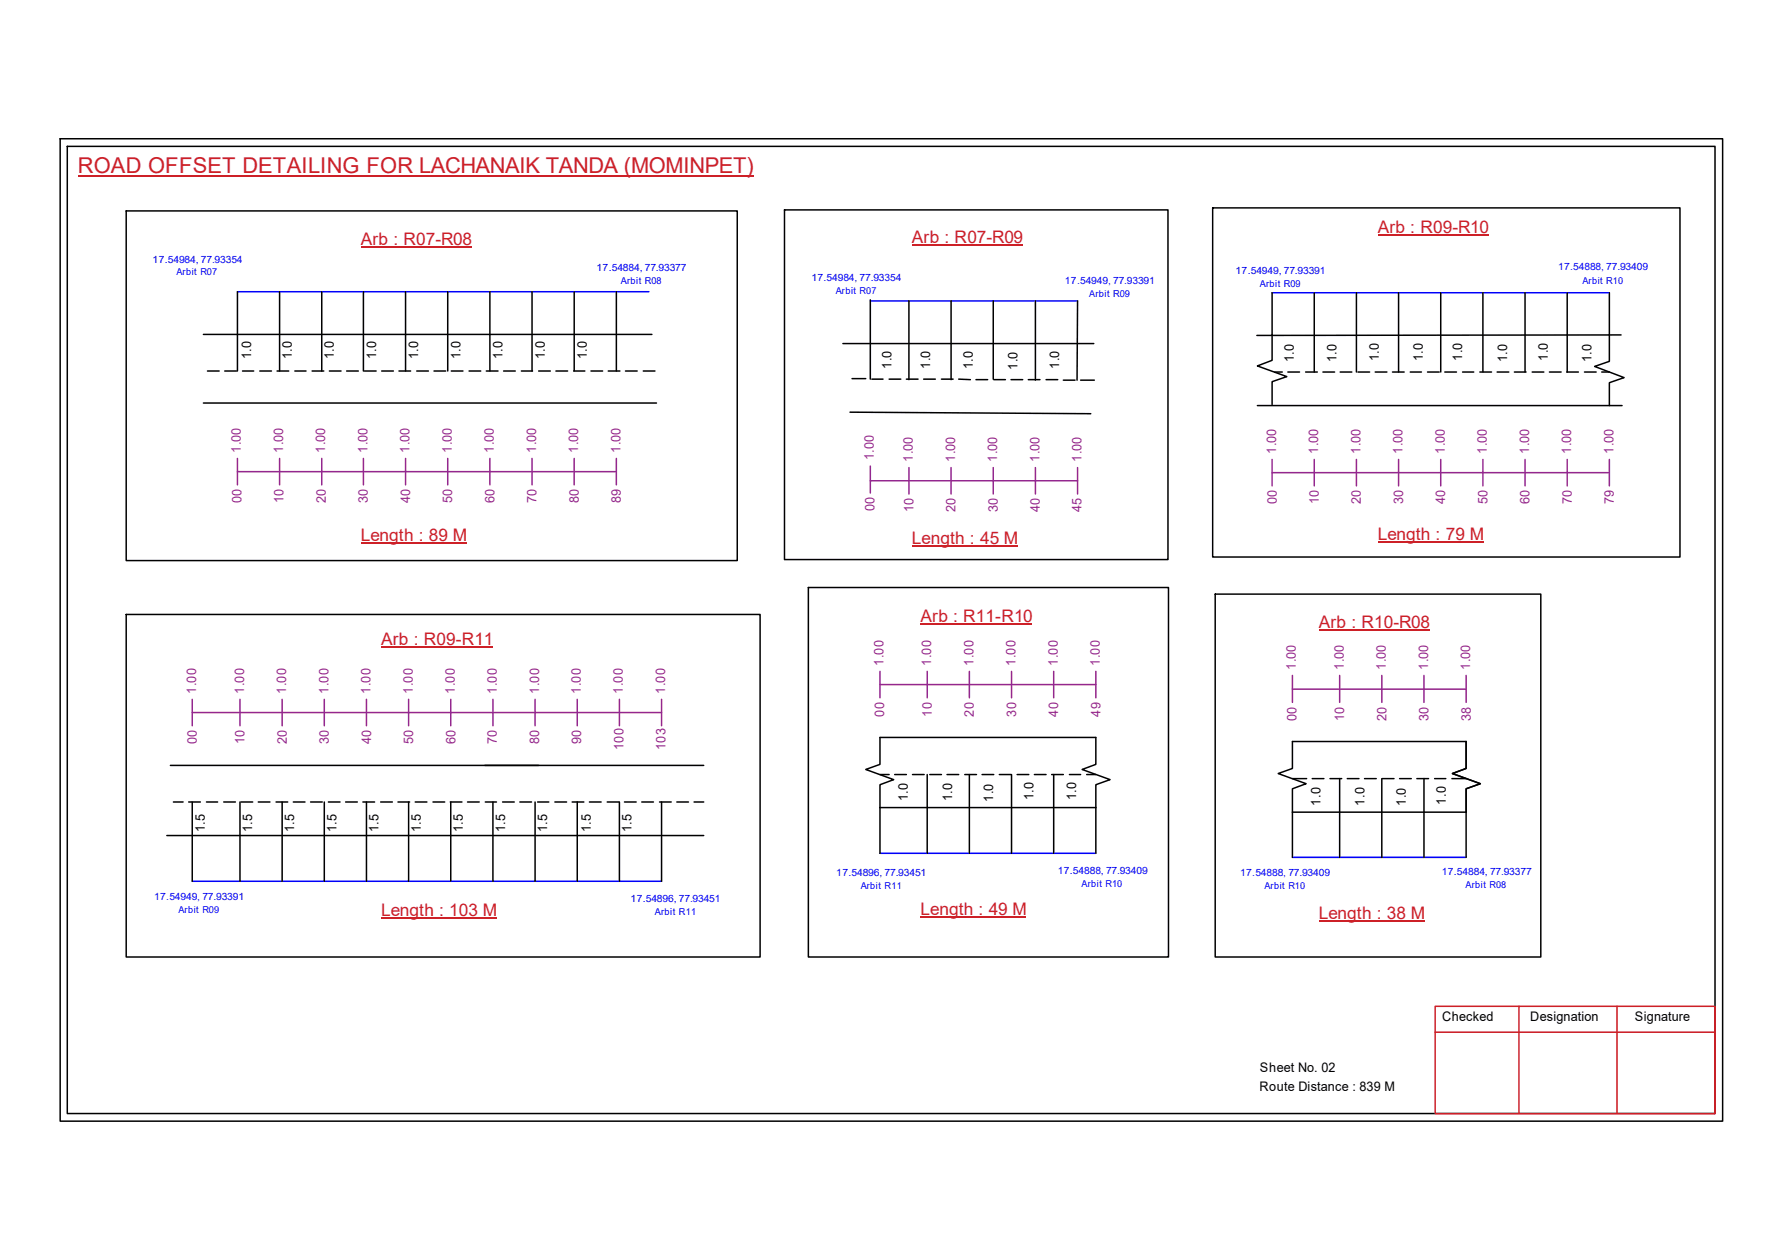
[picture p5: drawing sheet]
<svg xmlns="http://www.w3.org/2000/svg" width="297mm" height="210mm" viewBox="0 0 297 210" stroke-linecap="round" stroke-linejoin="round" font-family="sans-serif">
<g fill="none" stroke="#000" stroke-width=".25">
<path d="M10 23.1h277.1v163.7h-277.1zM11.2 24.4h274.7v161.1h-274.7zM21 35.1h101.9v58.3h-101.9zM130.8 35h63.9v58.2h-63.9zM202.1 34.6h77.9v58.2h-77.9zM33.9 55.7h74.8M39.6 48.6v13.2M46.6 48.6v13.2M53.6 48.6v13.2M60.6 48.6v13.2M67.6 48.6v13.2M74.6 48.6v13.2"/>
<path d="M81.7 48.6v13.2M88.7 48.6v13.2M95.7 48.6v13.2M102.7 48.6v13.2M140.5 57.2h41.8M145.1 50v13.2M151.5 50.1v13.1M158.5 50.1v13.1M165.6 50.1v13.1M172.6 50.1v13.2M179.6 50.1l-.1 13.2M212 55.7v4.3l-2.4 1 4.9 1.7-2.5 .9v3.8"/>
<path d="M212 48.8v7M219.1 48.8v13.2M226.1 48.8v13.2M233.1 48.8v13.2M240.2 48.8v13.2M247.2 48.8v13.2M254.2 48.8v13.2M261.2 48.8v13.2M268.3 48.8v11.4l-2.5 .8 4.9 1.9-2.4 .9v3.8M270.2 55.8l-60.7 .1M33.9 67.1h75.5M34.6 61.8h1.9"/>
<path d="M37.5 61.8h1.9M40.4 61.8h1.9M43.3 61.8h2M46.2 61.8h1.9M49.1 61.8h1.9M52 61.8h2M54.9 61.8h2M57.8 61.8h1.9M60.7 61.8h2M63.6 61.8h2M66.5 61.8h1.9M69.5 61.8h1.9"/>
<path d="M72.3 61.8h2M75.2 61.8h2M78.2 61.8h1.9M81.1 61.8h1.9M83.9 61.8h2M86.9 61.8h1.9M89.8 61.8h1.9M92.7 61.8h1.9M95.6 61.8h1.9M98.5 61.8h2M101.4 61.8h1.9M104.3 61.8h1.9"/>
<path d="M107.2 61.8h2M141.7 68.7l40.1 .2M142 63.1h2.3M145.3 63.2h1.9M148.2 63.2h2M151.1 63.2h1.9M154 63.2h1.9M156.9 63.2h2M159.8 63.2h2M162.7 63.2h1.9M165.6 63.2h2M168.5 63.2h2"/>
<path d="M171.4 63.2h2M174.4 63.2h1.9M177.2 63.3h2M180.1 63.3h2.3M209.6 67.6h60.8M212.5 62h1.2M214.7 62h1.9M217.6 62h2M220.5 62h2M223.4 62h1.9M226.4 62h1.9M229.2 62h2"/>
<path d="M232.1 62h2M235.1 62h1.8M238 62h1.9M240.8 62h2M243.8 62h1.9M246.7 62h1.9M249.6 62h1.9M252.4 62h2M255.4 62h1.9M258.3 62h1.9M261.2 62h1.9M264.1 62h2"/>
<path d="M267 62h1.3M134.7 97.9h60.1v61.5h-60.1zM202.6 99h54.2v60.4h-54.2zM21 102.4h105.7v57h-105.7zM27.8 139.2h89.5M28.4 127.5h88.9M28.9 133.6h1.6M31.5 133.6h1.9M32 133.6v13.2M34.4 133.6h1.9M37.3 133.6h1.9M40 133.6v13.2"/>
<path d="M40.2 133.6h1.9M43 133.6h2M46 133.6h2M47 133.6v13.2M48.9 133.6h1.9M51.8 133.6h1.9M54.1 133.6v13.2M54.7 133.6h2M57.6 133.6h2M60.5 133.6h1.9M61.1 133.6v13.2M63.5 133.6h1.9"/>
<path d="M66.3 133.6h2M68.1 133.6v13.2M69.2 133.6h2M72.2 133.6h1.9M75.1 133.6h1.9M75.1 133.6v13.2M77.9 133.6h2M80.9 133.6h1.9M82.2 133.6v13.2M83.8 133.6h1.9M86.7 133.6h1.9M89.2 133.6v13.2"/>
<path d="M89.6 133.6h1.9M92.5 133.6h1.9M95.4 133.6h1.9M96.2 133.6v13.2M98.3 133.6h1.9M101.2 133.6h2M103.2 133.6v13.2M104.1 133.6h1.9M107 133.6h1.9M109.9 133.6h2M110.3 133.6v13.2M112.8 133.6h2"/>
<path d="M115.7 133.6h1.6M146.7 134.5v-3.8l2.3-.8-4.7-1.7 2.4-.9v-4.4h36v4.4l-2.3 .9 4.6 1.7-2.3 .8v3.8M146.7 134.5h36M146.7 129h1.5M146.7 134.5v7.7M149.1 129h2M152.1 129h1.9M154.6 129v13.2M155 129h1.9M157.9 129h1.9M160.8 129h2M161.6 129v13.2"/>
<path d="M163.7 129h1.9M166.6 129h1.9M168.6 129v13.2M169.5 129h2M172.4 129h2M175.3 129h1.9M175.6 129v13.2M178.3 129h1.8M181.1 129h1.6M182.7 134.5v7.7M215.4 135.3v-3.9l2.3-.8-4.6-1.7 2.3-.9v-4.5h29v4.5l-2.3 .9 4.7 1.7-2.4 .8v3.9M215.4 135.3h29"/>
<path d="M215.4 129.7h2.4M215.4 135.3v7.5M218.7 129.7h2M221.7 129.7h1.9M223.3 129.7v13.1M224.6 129.7h1.9M227.5 129.7h1.9M230.3 129.7v13.1M230.4 129.7h2M233.3 129.7h1.9M236.2 129.7h1.9M237.4 129.7v13.1"/>
<path d="M239.1 129.7h1.9M242 129.7h2.4M244.4 135.3v7.5"/>
</g>
<path d="M239.2 167.6h46.7v17.9h-46.7zM239.2 172h46.7M253.2 167.6v17.9M269.5 167.6v17.9" fill="none" stroke="#cc1f26" stroke-width=".25"/>
<path d="M13 29.3h112.6" fill="none" stroke="#cd2027" stroke-width=".25"/>
<path d="M39.6 48.6h68.6M145.1 50.1h34.5M212 48.8h56.3M32 146.8h78.3M146.7 142.2h36M215.4 142.8h29" fill="none" stroke="#00f" stroke-width=".25"/>
<g fill="none" stroke="#93278f" stroke-width=".25">
<path d="M39.6 78.6h63.1M39.6 76.4v4.4M46.6 76.4v4.4M53.6 76.4v4.4M60.6 76.4v4.4M67.6 76.4v4.4M74.6 76.4v4.4M81.7 76.4v4.4M88.7 76.4v4.4M95.7 76.4v4.4M102.7 76.4v4.4M145.1 77.6v4.5"/>
<path d="M151.5 77.9v4.4M158.5 77.9v4.4M165.6 77.9v4.4M172.6 77.9v4.4M179.6 77.9v4.4M212 78.7h56.3M212 76.5v4.4M219.1 76.5v4.4M226.1 76.5v4.4M233.1 76.5v4.4M240.2 76.5v4.4M247.2 76.5v4.4"/>
<path d="M254.2 76.5v4.4M261.2 76.5v4.4M268.3 76.5v4.4M145.1 80.1h34.5M32 118.7h78.3M32 116.5v4.4M40 116.5v4.4M47 116.5v4.4M54.1 116.5v4.4M61.1 116.5v4.4M68.1 116.5v4.4M75.1 116.5v4.4"/>
<path d="M82.2 116.5v4.4M89.2 116.5v4.4M96.2 116.5v4.4M103.2 116.5v4.4M110.3 116.5v4.4M146.7 114h36M146.7 111.8v4.4M154.6 111.8v4.4M161.6 111.8v4.4M168.6 111.8v4.4M175.6 111.8v4.4M182.7 111.8v4.4"/>
<path d="M215.4 114.8h29M215.4 112.5v4.5M223.3 112.5v4.5M230.3 112.5v4.5M237.4 112.5v4.5M244.4 112.5v4.5"/>
</g>
<path d="M229.7 39.2h18.4M60.2 41.1h18.4M152 40.9h18.5M60.2 90.5h17.6M152 91h17.6M229.7 90.3h17.6M63.5 107.8h18.7M153.5 103.9h18.6M219.8 104.9h18.5M63.5 152.9h19.3M153.5 152.7h17.6M219.8 153.4h17.6" fill="none" stroke="#cd2027" stroke-width=".17"/>
<text font-size="3.6" fill="#cd2027" x="13" y="28.9">ROAD OFFSET DETAILING FOR LACHANAIK TANDA (MOMINPET)</text>
<g font-size="2.9" fill="#cd2027">
<text x="60.2" y="40.8">Arb : R07-R08</text>
<text x="152" y="40.6">Arb : R07-R09</text>
<text x="229.7" y="38.9">Arb : R09-R10</text>
<text x="60.2" y="90.2">Length : 89 M</text>
<text x="152" y="90.7">Length : 45 M</text>
<text x="229.7" y="90">Length : 79 M</text>
<text x="63.5" y="107.4">Arb : R09-R11</text>
<text x="153.5" y="103.5">Arb : R11-R10</text>
<text x="219.8" y="104.6">Arb : R10-R08</text>
<text x="63.5" y="152.6">Length : 103 M</text>
<text x="153.5" y="152.4">Length : 49 M</text>
<text x="219.8" y="153.1">Length : 38 M</text>
</g>
<g font-size="2.2">
<text x="41.9" y="59.9" transform="rotate(-90 41.9 59.9)">1.0</text>
<text x="48.6" y="59.9" transform="rotate(-90 48.6 59.9)">1.0</text>
<text x="55.7" y="59.9" transform="rotate(-90 55.7 59.9)">1.0</text>
<text x="62.7" y="59.9" transform="rotate(-90 62.7 59.9)">1.0</text>
<text x="69.7" y="59.9" transform="rotate(-90 69.7 59.9)">1.0</text>
<text x="76.7" y="59.9" transform="rotate(-90 76.7 59.9)">1.0</text>
<text x="83.8" y="59.9" transform="rotate(-90 83.8 59.9)">1.0</text>
<text x="90.8" y="59.9" transform="rotate(-90 90.8 59.9)">1.0</text>
<text x="97.8" y="59.9" transform="rotate(-90 97.8 59.9)">1.0</text>
<text x="148.6" y="61.5" transform="rotate(-90 148.6 61.5)">1.0</text>
<text x="155.1" y="61.5" transform="rotate(-90 155.1 61.5)">1.0</text>
<text x="162.2" y="61.6" transform="rotate(-90 162.2 61.6)">1.0</text>
<text x="169.6" y="61.6" transform="rotate(-90 169.6 61.6)">1.0</text>
<text x="176.6" y="61.5" transform="rotate(-90 176.6 61.5)">1.0</text>
<text x="215.7" y="60.4" transform="rotate(-90 215.7 60.4)">1.0</text>
<text x="222.8" y="60.4" transform="rotate(-90 222.8 60.4)">1.0</text>
<text x="229.8" y="60.2" transform="rotate(-90 229.8 60.2)">1.0</text>
<text x="237.2" y="60.2" transform="rotate(-90 237.2 60.2)">1.0</text>
<text x="243.7" y="60.1" transform="rotate(-90 243.7 60.1)">1.0</text>
<text x="251.2" y="60.4" transform="rotate(-90 251.2 60.4)">1.0</text>
<text x="258" y="60.1" transform="rotate(-90 258 60.1)">1.0</text>
<text x="265.3" y="60.4" transform="rotate(-90 265.3 60.4)">1.0</text>
<text x="151.3" y="133.5" transform="rotate(-90 151.3 133.5)">1.0</text>
<text x="158.7" y="133.5" transform="rotate(-90 158.7 133.5)">1.0</text>
<text x="165.6" y="133.6" transform="rotate(-90 165.6 133.6)">1.0</text>
<text x="172.3" y="133.4" transform="rotate(-90 172.3 133.4)">1.0</text>
<text x="179.4" y="133.4" transform="rotate(-90 179.4 133.4)">1.0</text>
<text x="220.1" y="134.2" transform="rotate(-90 220.1 134.2)">1.0</text>
<text x="227.5" y="134.2" transform="rotate(-90 227.5 134.2)">1.0</text>
<text x="234.3" y="134.3" transform="rotate(-90 234.3 134.3)">1.0</text>
<text x="241" y="134" transform="rotate(-90 241 134)">1.0</text>
<text x="34.2" y="138.7" transform="rotate(-90 34.2 138.7)">1.5</text>
<text x="42" y="138.7" transform="rotate(-90 42 138.7)">1.5</text>
<text x="49.1" y="138.7" transform="rotate(-90 49.1 138.7)">1.5</text>
<text x="56.1" y="138.7" transform="rotate(-90 56.1 138.7)">1.5</text>
<text x="63.1" y="138.7" transform="rotate(-90 63.1 138.7)">1.5</text>
<text x="70.1" y="138.7" transform="rotate(-90 70.1 138.7)">1.5</text>
<text x="77.2" y="138.7" transform="rotate(-90 77.2 138.7)">1.5</text>
<text x="84.2" y="138.7" transform="rotate(-90 84.2 138.7)">1.5</text>
<text x="91.2" y="138.7" transform="rotate(-90 91.2 138.7)">1.5</text>
<text x="98.5" y="138.7" transform="rotate(-90 98.5 138.7)">1.5</text>
<text x="105.3" y="138.7" transform="rotate(-90 105.3 138.7)">1.5</text>
<text x="240.4" y="170.1">Checked</text>
<text x="255.1" y="170.1">Designation</text>
<text x="272.5" y="170.1">Signature</text>
<text x="210" y="178.6">Sheet No. 02</text>
<text x="209.9" y="181.7">Route Distance : 839 M</text>
</g>
<g font-size="2.2" fill="#93278f">
<text x="40.2" y="75.4" transform="rotate(-90 40.2 75.4)">1.00</text>
<text x="47.2" y="75.4" transform="rotate(-90 47.2 75.4)">1.00</text>
<text x="54.2" y="75.4" transform="rotate(-90 54.2 75.4)">1.00</text>
<text x="61.3" y="75.4" transform="rotate(-90 61.3 75.4)">1.00</text>
<text x="68.3" y="75.4" transform="rotate(-90 68.3 75.4)">1.00</text>
<text x="75.3" y="75.4" transform="rotate(-90 75.3 75.4)">1.00</text>
<text x="82.3" y="75.4" transform="rotate(-90 82.3 75.4)">1.00</text>
<text x="89.4" y="75.4" transform="rotate(-90 89.4 75.4)">1.00</text>
<text x="96.4" y="75.4" transform="rotate(-90 96.4 75.4)">1.00</text>
<text x="103.4" y="75.4" transform="rotate(-90 103.4 75.4)">1.00</text>
<text x="145.7" y="76.7" transform="rotate(-90 145.7 76.7)">1.00</text>
<text x="152.2" y="77" transform="rotate(-90 152.2 77)">1.00</text>
<text x="159.2" y="77" transform="rotate(-90 159.2 77)">1.00</text>
<text x="166.2" y="77" transform="rotate(-90 166.2 77)">1.00</text>
<text x="173.3" y="77" transform="rotate(-90 173.3 77)">1.00</text>
<text x="180.3" y="77" transform="rotate(-90 180.3 77)">1.00</text>
<text x="212.7" y="75.6" transform="rotate(-90 212.7 75.6)">1.00</text>
<text x="219.7" y="75.6" transform="rotate(-90 219.7 75.6)">1.00</text>
<text x="226.8" y="75.6" transform="rotate(-90 226.8 75.6)">1.00</text>
<text x="233.8" y="75.6" transform="rotate(-90 233.8 75.6)">1.00</text>
<text x="240.8" y="75.6" transform="rotate(-90 240.8 75.6)">1.00</text>
<text x="247.9" y="75.6" transform="rotate(-90 247.9 75.6)">1.00</text>
<text x="254.9" y="75.6" transform="rotate(-90 254.9 75.6)">1.00</text>
<text x="261.9" y="75.6" transform="rotate(-90 261.9 75.6)">1.00</text>
<text x="268.9" y="75.6" transform="rotate(-90 268.9 75.6)">1.00</text>
<text x="40.3" y="83.8" transform="rotate(-90 40.3 83.8)">00</text>
<text x="47.3" y="83.8" transform="rotate(-90 47.3 83.8)">10</text>
<text x="54.3" y="83.8" transform="rotate(-90 54.3 83.8)">20</text>
<text x="61.3" y="83.8" transform="rotate(-90 61.3 83.8)">30</text>
<text x="68.4" y="83.8" transform="rotate(-90 68.4 83.8)">40</text>
<text x="75.4" y="83.8" transform="rotate(-90 75.4 83.8)">50</text>
<text x="82.4" y="83.8" transform="rotate(-90 82.4 83.8)">60</text>
<text x="89.4" y="83.8" transform="rotate(-90 89.4 83.8)">70</text>
<text x="96.5" y="83.8" transform="rotate(-90 96.5 83.8)">80</text>
<text x="103.5" y="83.8" transform="rotate(-90 103.5 83.8)">89</text>
<text x="212.8" y="84" transform="rotate(-90 212.8 84)">00</text>
<text x="219.8" y="84" transform="rotate(-90 219.8 84)">10</text>
<text x="226.9" y="84" transform="rotate(-90 226.9 84)">20</text>
<text x="233.9" y="84" transform="rotate(-90 233.9 84)">30</text>
<text x="240.9" y="84" transform="rotate(-90 240.9 84)">40</text>
<text x="247.9" y="84" transform="rotate(-90 247.9 84)">50</text>
<text x="255" y="84" transform="rotate(-90 255 84)">60</text>
<text x="262" y="84" transform="rotate(-90 262 84)">70</text>
<text x="269" y="84" transform="rotate(-90 269 84)">79</text>
<text x="145.8" y="85.2" transform="rotate(-90 145.8 85.2)">00</text>
<text x="152.3" y="85.3" transform="rotate(-90 152.3 85.3)">10</text>
<text x="159.3" y="85.3" transform="rotate(-90 159.3 85.3)">20</text>
<text x="166.3" y="85.3" transform="rotate(-90 166.3 85.3)">30</text>
<text x="173.4" y="85.3" transform="rotate(-90 173.4 85.3)">40</text>
<text x="180.3" y="85.3" transform="rotate(-90 180.3 85.3)">45</text>
<text x="147.3" y="110.9" transform="rotate(-90 147.3 110.9)">1.00</text>
<text x="155.2" y="110.9" transform="rotate(-90 155.2 110.9)">1.00</text>
<text x="162.3" y="110.9" transform="rotate(-90 162.3 110.9)">1.00</text>
<text x="169.3" y="110.9" transform="rotate(-90 169.3 110.9)">1.00</text>
<text x="176.3" y="110.9" transform="rotate(-90 176.3 110.9)">1.00</text>
<text x="183.3" y="110.9" transform="rotate(-90 183.3 110.9)">1.00</text>
<text x="216" y="111.6" transform="rotate(-90 216 111.6)">1.00</text>
<text x="224" y="111.6" transform="rotate(-90 224 111.6)">1.00</text>
<text x="231" y="111.6" transform="rotate(-90 231 111.6)">1.00</text>
<text x="238" y="111.6" transform="rotate(-90 238 111.6)">1.00</text>
<text x="245.1" y="111.6" transform="rotate(-90 245.1 111.6)">1.00</text>
<text x="32.7" y="115.6" transform="rotate(-90 32.7 115.6)">1.00</text>
<text x="40.7" y="115.6" transform="rotate(-90 40.7 115.6)">1.00</text>
<text x="47.7" y="115.6" transform="rotate(-90 47.7 115.6)">1.00</text>
<text x="54.7" y="115.6" transform="rotate(-90 54.7 115.6)">1.00</text>
<text x="61.8" y="115.6" transform="rotate(-90 61.8 115.6)">1.00</text>
<text x="68.8" y="115.6" transform="rotate(-90 68.8 115.6)">1.00</text>
<text x="75.8" y="115.6" transform="rotate(-90 75.8 115.6)">1.00</text>
<text x="82.8" y="115.6" transform="rotate(-90 82.8 115.6)">1.00</text>
<text x="89.9" y="115.6" transform="rotate(-90 89.9 115.6)">1.00</text>
<text x="96.8" y="115.6" transform="rotate(-90 96.8 115.6)">1.00</text>
<text x="103.8" y="115.6" transform="rotate(-90 103.8 115.6)">1.00</text>
<text x="110.9" y="115.6" transform="rotate(-90 110.9 115.6)">1.00</text>
<text x="147.4" y="119.4" transform="rotate(-90 147.4 119.4)">00</text>
<text x="155.3" y="119.4" transform="rotate(-90 155.3 119.4)">10</text>
<text x="162.3" y="119.4" transform="rotate(-90 162.3 119.4)">20</text>
<text x="169.4" y="119.4" transform="rotate(-90 169.4 119.4)">30</text>
<text x="176.4" y="119.4" transform="rotate(-90 176.4 119.4)">40</text>
<text x="183.4" y="119.4" transform="rotate(-90 183.4 119.4)">49</text>
<text x="32.8" y="124" transform="rotate(-90 32.8 124)">00</text>
<text x="40.8" y="124" transform="rotate(-90 40.8 124)">10</text>
<text x="47.8" y="124" transform="rotate(-90 47.8 124)">20</text>
<text x="54.8" y="124" transform="rotate(-90 54.8 124)">30</text>
<text x="61.8" y="124" transform="rotate(-90 61.8 124)">40</text>
<text x="68.9" y="124" transform="rotate(-90 68.9 124)">50</text>
<text x="75.9" y="124" transform="rotate(-90 75.9 124)">60</text>
<text x="82.8" y="124" transform="rotate(-90 82.8 124)">70</text>
<text x="89.9" y="124" transform="rotate(-90 89.9 124)">80</text>
<text x="96.9" y="124" transform="rotate(-90 96.9 124)">90</text>
<text x="103.9" y="125" transform="rotate(-90 103.9 125)">100</text>
<text x="111" y="125" transform="rotate(-90 111 125)">103</text>
<text x="216.1" y="120.1" transform="rotate(-90 216.1 120.1)">00</text>
<text x="224.1" y="120.1" transform="rotate(-90 224.1 120.1)">10</text>
<text x="231.1" y="120.1" transform="rotate(-90 231.1 120.1)">20</text>
<text x="238.1" y="120.1" transform="rotate(-90 238.1 120.1)">30</text>
<text x="245.1" y="120.1" transform="rotate(-90 245.1 120.1)">38</text>
</g>
<g font-size="1.7" fill="#00f">
<text x="25.4" y="43.8">17.54984, 77.93354</text>
<text x="99.4" y="45.1">17.54884, 77.93377</text>
<text x="135.3" y="46.7">17.54984, 77.93354</text>
<text x="177.5" y="47.3">17.54949, 77.93391</text>
<text x="205.9" y="45.6">17.54949, 77.93391</text>
<text x="259.7" y="45">17.54888, 77.93409</text>
<text x="25.7" y="149.9">17.54949, 77.93391</text>
<text x="139.4" y="146">17.54896, 77.93451</text>
<text x="176.3" y="145.6">17.54888, 77.93409</text>
<text x="206.7" y="146">17.54888, 77.93409</text>
<text x="240.3" y="145.8">17.54884, 77.93377</text>
<text x="105.1" y="150.3">17.54896, 77.93451</text>
</g>
<g font-size="1.6" fill="#00f">
<text x="29.4" y="45.9">Arbit R07</text>
<text x="103.5" y="47.2">Arbit R08</text>
<text x="210" y="47.8">Arbit R09</text>
<text x="263.8" y="47.2">Arbit R10</text>
<text x="139.3" y="48.9">Arbit R07</text>
<text x="181.6" y="49.4">Arbit R09</text>
<text x="143.5" y="148.1">Arbit R11</text>
<text x="180.3" y="147.7">Arbit R10</text>
<text x="210.8" y="148.1">Arbit R10</text>
<text x="244.3" y="147.9">Arbit R08</text>
<text x="29.8" y="152.1">Arbit R09</text>
<text x="109.2" y="152.4">Arbit R11</text>
</g>
</svg>
